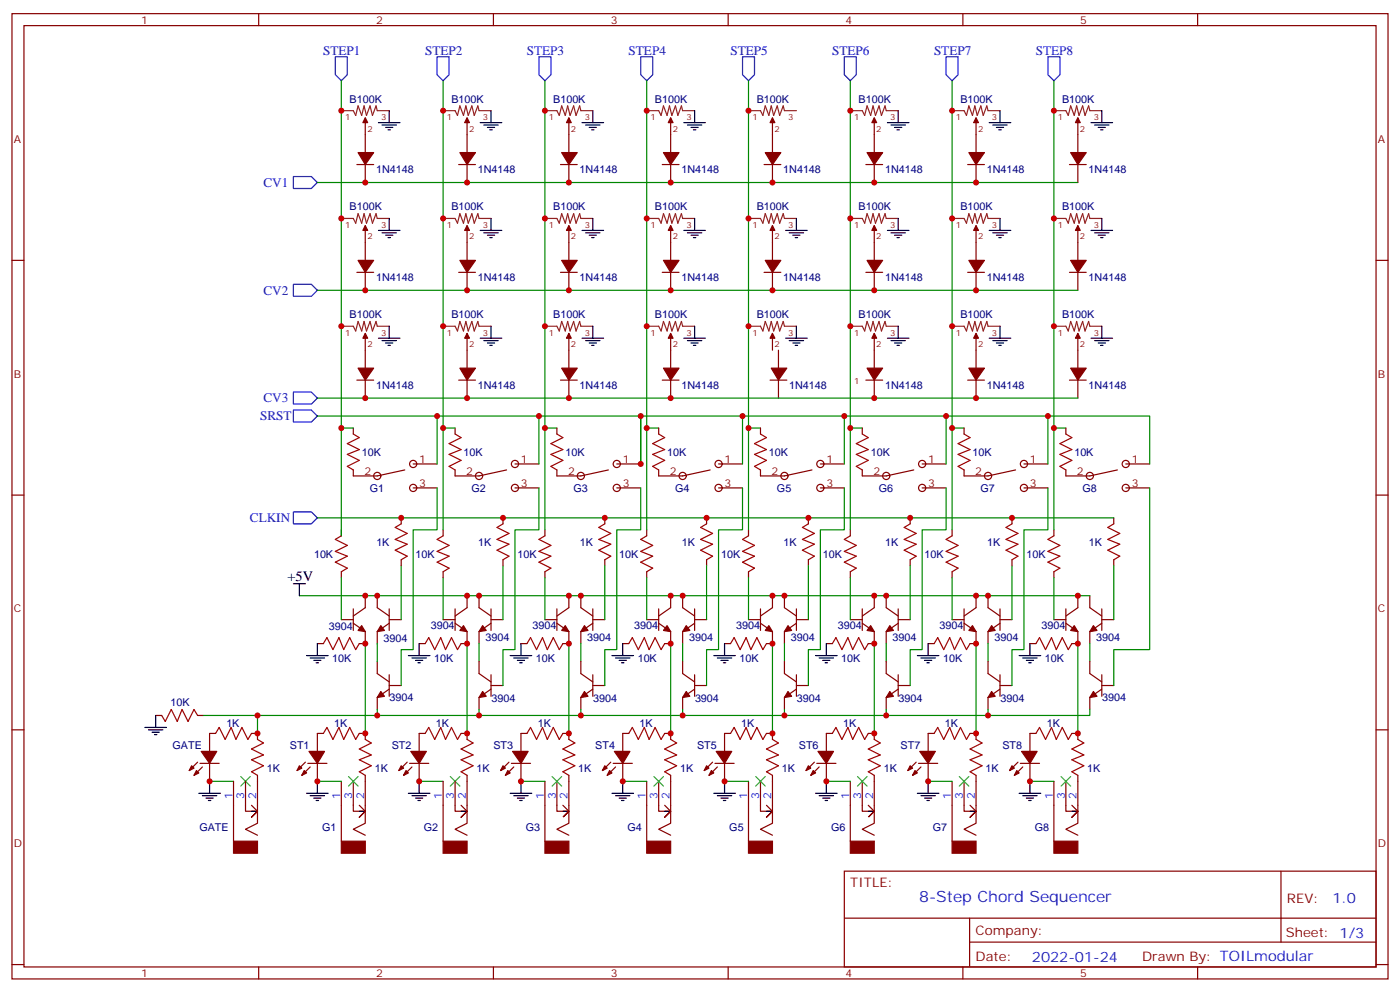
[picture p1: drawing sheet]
<svg xmlns="http://www.w3.org/2000/svg" width="412mm" height="292mm" viewBox="0 0 412 292" stroke-linecap="round" stroke-linejoin="round" font-family="sans-serif">
<g fill="none" stroke="#870000" stroke-width=".35">
<path d="M3.5 4h405.4v284.4h-405.4zM7.1 7.5h398.2v277.3h-398.2zM76.2 4v3.5M145.3 4v3.5M214.5 4v3.5M283.6 4v3.5M352.8 4v3.5M107.6 36.1v8.8M137.6 36.1v8.8M167.6 36.1v8.8M197.6 36.1v8.8M227.5 36.1v8.8"/>
<path d="M257.5 36.1v8.8M287.5 36.1v8.8M317.5 36.1v8.8M105.1 48.5h5M107.6 48.5v5.3M135.1 48.5h5M137.6 48.5v5.3M165.1 48.5h4.9M167.6 48.5v5.3M195.1 48.5h4.9M197.6 48.5v5.3M225.1 48.5h4.9"/>
<path d="M227.5 48.5v5.3M255.1 48.5h4.9M257.5 48.5v5.3M285 48.5h5M287.5 48.5v5.3M315 48.5h5M317.5 48.5v5.3M3.5 76.7h3.6M107.6 67.9v8.8M137.6 67.9v8.8M167.6 67.9v8.8M197.6 67.9v8.8"/>
<path d="M227.5 67.9v8.8M257.5 67.9v8.8M287.5 67.9v8.8M317.5 67.9v8.8M405.3 76.7h3.6M105.1 80.2h5M107.6 80.2v5.3M107.6 99.6v8.8M135.1 80.2h5M137.6 80.2v5.3M137.6 99.6v8.8M165.1 80.2h4.9"/>
<path d="M167.6 80.2v5.3M167.6 99.6v8.8M195.1 80.2h4.9M197.6 80.2v5.3M197.6 99.6v8.8M225.1 80.2h4.9M227.5 80.2v5.3M227.5 99.6v3.6M255.1 80.2h4.9M257.5 80.2v5.3M257.5 99.6v8.8M285 80.2h5"/>
<path d="M287.5 80.2v5.3M287.5 99.6v8.8M315 80.2h5M317.5 80.2v5.3M317.5 99.6v8.8M105.1 112h5M107.6 112v5.3M135.1 112h5M137.6 112v5.3M165.1 112h4.9M167.6 112v5.3M195.1 112h4.9"/>
<path d="M197.6 112v5.3M226.8 112h5M229.3 103.2v5.2M229.3 112v5.3M255.1 112h4.9M257.5 112v5.3M285 112h5M287.5 112v5.3M315 112h5M317.5 112v5.3M104.1 126.1v1.7M104.1 138.4v1.8h7l8.1-1.8"/>
<path d="M121.7 136.7h7.1M134.1 138.4v1.8h7l8.1-1.8M134.1 126.1v1.7M151.7 136.7h7M164 138.4v1.8h7.1l8.1-1.8M164 126.1v1.7M181.7 136.7h7M194 138.4v1.8h7.1l8.1-1.8M194 126.1v1.7M211.7 136.7h7M224 138.4v1.8h7.1l8.1-1.8M224 126.1v1.7"/>
<path d="M241.7 136.7h7M254 138.4v1.8h7.1l8.1-1.8M254 126.1v1.7M271.6 136.7h7.1M284 138.4v1.8h7l8.2-1.8M284 126.1v1.7M301.6 136.7h7.1M314 138.4v1.8h7l8.1-1.8M314 126.1v1.7M331.6 136.7h7.1M3.5 145.8h3.6M100.5 156.1v1.7"/>
<path d="M118.2 152.5v1.8M121.7 143.7h7.1M130.5 156.1v1.7M148.2 152.5v1.8M151.7 143.7h7M160.5 156.1v1.7M178.2 152.5v1.8M181.7 143.7h7M190.5 156.1v1.7M208.1 152.5v1.8M211.7 143.7h7M220.5 156.1v1.7"/>
<path d="M238.1 152.5v1.8M241.7 143.7h7M250.5 156.1v1.7M268.1 152.5v1.8M271.6 143.7h7.1M280.5 156.1v1.7M298.1 152.5v1.8M301.6 143.7h7.1M310.4 156.1v1.7M328.1 152.5v1.8M331.6 143.7h7.1M405.3 145.8h3.6"/>
<path d="M100.5 168.4v1.8M104.1 179.4v6.3M107.6 175.5v3.5l-3.5 2.5M111.1 175.5v3.5l3.6 2.5M114.7 179.4v6.3M118.2 164.9v1.8M130.5 168.4v1.8M134.1 179.4v6.3M137.6 175.5v3.5l-3.5 2.5M141.1 175.5v3.5l3.5 2.5M144.6 179.4v6.3M148.2 164.9v1.8"/>
<path d="M160.5 168.4v1.8M164 179.4v6.3M167.6 175.5v3.5l-3.6 2.5M171.1 175.5v3.5l3.5 2.5M174.6 179.4v6.3M178.2 164.9v1.8M190.5 168.4v1.8M194 179.4v6.3M197.6 175.5v3.5l-3.6 2.5M201.1 175.5v3.5l3.5 2.5M204.6 179.4v6.3M208.1 164.9v1.8"/>
<path d="M220.5 168.4v1.8M224 179.4v6.3M227.5 175.5v3.5l-3.5 2.5M231.1 175.5v3.5l3.5 2.5M234.6 179.4v6.3M238.1 164.9v1.8M250.5 168.4v1.8M254 179.4v6.3M257.5 175.5v3.5l-3.5 2.5M261.1 175.5v3.5l3.5 2.5M264.6 179.4v6.3M268.1 164.9v1.8"/>
<path d="M280.5 168.4v1.8M284 179.4v6.3M287.5 175.5v3.5l-3.5 2.5M291 175.5v3.5l3.6 2.5M294.6 179.4v6.3M298.1 164.9v1.8M310.4 168.4v1.8M314 179.4v6.3M317.5 175.5v3.5l-3.5 2.5M321 175.5v3.5l3.6 2.5M324.6 179.4v6.3M328.1 164.9v1.8"/>
<path d="M93.5 189.6h1.7M100.5 182.5h3.6M104.1 183.6l3.5 2.5v3.5h-1.8M111.1 194.9v3.5l3.6 2.5M114.7 182.5h3.5M114.7 198.8v6.3M114.7 183.6l-3.6 2.5v3.5M123.5 189.6h1.7M130.5 182.5h3.6M134.1 183.6l3.5 2.5v3.5h-1.8M141.1 194.9v3.5l3.5 2.5M144.6 182.5h3.6"/>
<path d="M144.6 198.8v6.3M144.6 183.6l-3.5 2.5v3.5M153.5 189.6h1.7M160.5 182.5h3.5M164 183.6l3.6 2.5v3.5h-1.8M171.1 194.9v3.5l3.5 2.5M174.6 182.5h3.6M174.6 198.8v6.3M174.6 183.6l-3.5 2.5v3.5M183.4 189.6h1.8M190.5 182.5h3.5M194 183.6l3.6 2.5v3.5h-1.8"/>
<path d="M201.1 194.9v3.5l3.5 2.5M204.6 182.5h3.5M204.6 198.8v6.3M204.6 183.6l-3.5 2.5v3.5M213.4 189.6h1.8M220.5 182.5h3.5M224 183.6l3.5 2.5v3.5h-1.7M231.1 194.9v3.5l3.5 2.5M234.6 182.5h3.5M234.6 198.8v6.3M234.6 183.6l-3.5 2.5v3.5M243.4 189.6h1.8"/>
<path d="M250.5 182.5h3.5M254 183.6l3.5 2.5v3.5h-1.7M261.1 194.9v3.5l3.5 2.5M264.6 182.5h3.5M264.6 198.8v6.3M264.6 183.6l-3.5 2.5v3.5M273.4 189.6h1.8M280.5 182.5h3.5M284 183.6l3.5 2.5v3.5h-1.7M291 194.9v3.5l3.6 2.5M294.6 182.5h3.5M294.6 198.8v6.3"/>
<path d="M294.6 183.6l-3.6 2.5v3.5M303.4 189.6h1.8M310.4 182.5h3.6M314 183.6l3.5 2.5v3.5h-1.8M321 194.9v3.5l3.6 2.5M324.6 182.5h3.5M324.6 198.8v6.3M324.6 183.6l-3.6 2.5v3.5M3.5 215h3.6M45.9 210.7h1.7M58.2 210.7h1.8M63.5 216h-1.8v5.3"/>
<path d="M74.1 216h1.7v1.8M95.2 216h-1.7v5.3M105.8 216h1.8v1.8M114.7 203l-3.6 2.5v3.5M114.7 201.9h3.5M125.2 216h-1.7v5.3M135.8 216h1.8v1.8M144.6 203l-3.5 2.5v3.5M144.6 201.9h3.6M155.2 216h-1.7v5.3M165.8 216h1.8v1.8M174.6 203l-3.5 2.5v3.5"/>
<path d="M174.6 201.9h3.6M185.2 216h-1.8v5.3M195.8 216h1.8v1.8M204.6 203l-3.5 2.5v3.5M204.6 201.9h3.5M215.2 216h-1.8v5.3M225.8 216h1.7v1.8M234.6 203l-3.5 2.5v3.5M234.6 201.9h3.5M245.2 216h-1.8v5.3M255.8 216h1.7v1.8M264.6 203l-3.5 2.5v3.5"/>
<path d="M264.6 201.9h3.5M275.2 216h-1.8v5.3M285.8 216h1.7v1.8M294.6 203l-3.6 2.5v3.5M294.6 201.9h3.5M305.2 216h-1.8v5.3M315.7 216h1.8v1.8M324.6 203l-3.6 2.5v3.5M324.6 201.9h3.5M405.3 215h3.6M58.2 224.5l-2.5 2.5M58.9 224.9h5.7"/>
<path d="M59.6 225.9l-2.5 2.5M61.7 224.9v5.3M68.8 230.2v17.6M72.3 230.2v8.8h3.5l-1.7 1.7 1.7-1.7-1.7-1.8M75.8 228.4v14.1l-3.5 1.8 3.5 1.7M90 224.5l-2.5 2.5M90.7 224.9h5.6M91.4 225.9l-2.5 2.5M93.5 224.9v5.3M100.5 230.2v17.6M104.1 230.2v8.8h3.5l-1.8 1.7 1.8-1.7-1.8-1.8M107.6 228.4v14.1l-3.5 1.8 3.5 1.7"/>
<path d="M119.9 224.5l-2.4 2.5M120.6 224.9h5.7M121.4 225.9l-2.5 2.5M123.5 224.9v5.3M130.5 230.2v17.6M134.1 230.2v8.8h3.5l-1.8 1.7 1.8-1.7-1.8-1.8M137.6 228.4v14.1l-3.5 1.8 3.5 1.7M149.9 224.5l-2.4 2.5M150.6 224.9h5.7M151.3 225.9l-2.4 2.5M153.5 224.9v5.3M160.5 230.2v17.6"/>
<path d="M164 230.2v8.8h3.6l-1.8 1.7 1.8-1.7-1.8-1.8M167.6 228.4v14.1l-3.6 1.8 3.6 1.7M179.9 224.5l-2.5 2.5M180.6 224.9h5.7M181.3 225.9l-2.4 2.5M183.4 224.9v5.3M190.5 230.2v17.6M194 230.2v8.8h3.6l-1.8 1.7 1.8-1.7-1.8-1.8M197.6 228.4v14.1l-3.6 1.8 3.6 1.7M209.9 224.5l-2.5 2.5M210.6 224.9h5.7M211.3 225.9l-2.5 2.5"/>
<path d="M213.4 224.9v5.3M220.5 230.2v17.6M224 230.2v8.8h3.5l-1.7 1.7 1.7-1.7-1.7-1.8M227.5 228.4v14.1l-3.5 1.8 3.5 1.7M239.9 224.5l-2.5 2.5M240.6 224.9h5.6M241.3 225.9l-2.5 2.5M243.4 224.9v5.3M250.5 230.2v17.6M254 230.2v8.8h3.5l-1.7 1.7 1.7-1.7-1.7-1.8M257.5 228.4v14.1l-3.5 1.8 3.5 1.7M269.9 224.5l-2.5 2.5"/>
<path d="M270.6 224.9h5.6M271.3 225.9l-2.5 2.5M273.4 224.9v5.3M280.5 230.2v17.6M284 230.2v8.8h3.5l-1.7 1.7 1.7-1.7-1.7-1.8M287.5 228.4v14.1l-3.5 1.8 3.5 1.7M299.9 224.5l-2.5 2.5M300.6 224.9h5.6M301.3 225.9l-2.5 2.5M303.4 224.9v5.3M310.4 230.2v17.6M314 230.2v8.8h3.5l-1.8 1.7 1.8-1.7-1.8-1.8"/>
<path d="M317.5 228.4v14.1l-3.5 1.8 3.5 1.7M248.7 256.6h156.6v28.2h-156.6zM377.3 256.6v20.9M248.7 270.5h156.5M285.6 277.5h119.6M285.6 270.5v14.1M3.5 284.1h3.6M76.2 284.8v3.6M145.3 284.8v3.6M214.5 284.8v3.6M283.6 284.8v3.6M352.8 284.8v3.6"/>
<path d="M405.3 284.1h3.6"/>
<circle cx="121.7" cy="136.7" r="1.06"/>
<circle cx="151.7" cy="136.7" r="1.06"/>
<circle cx="181.7" cy="136.7" r="1.06"/>
<circle cx="211.7" cy="136.7" r="1.06"/>
<circle cx="241.7" cy="136.7" r="1.06"/>
<circle cx="271.6" cy="136.7" r="1.06"/>
<circle cx="301.6" cy="136.7" r="1.06"/>
<circle cx="331.6" cy="136.7" r="1.06"/>
<circle cx="111.1" cy="140.2" r="1.06"/>
<circle cx="121.7" cy="143.7" r="1.06"/>
<circle cx="141.1" cy="140.2" r="1.06"/>
<circle cx="151.7" cy="143.7" r="1.06"/>
<circle cx="171.1" cy="140.2" r="1.06"/>
<circle cx="181.7" cy="143.7" r="1.06"/>
<circle cx="201.1" cy="140.2" r="1.06"/>
<circle cx="211.7" cy="143.7" r="1.06"/>
<circle cx="231.1" cy="140.2" r="1.06"/>
<circle cx="241.7" cy="143.7" r="1.06"/>
<circle cx="261.1" cy="140.2" r="1.06"/>
<circle cx="271.6" cy="143.7" r="1.06"/>
<circle cx="291" cy="140.2" r="1.06"/>
<circle cx="301.6" cy="143.7" r="1.06"/>
<circle cx="321" cy="140.2" r="1.06"/>
<circle cx="331.6" cy="143.7" r="1.06"/>
</g>
<g fill="#870000" stroke="#870000" stroke-width=".35">
<path d="M105.5 44.9h4.6l-2.5 3.6z"/>
<path d="M135.5 44.9h4.6l-2.5 3.6z"/>
<path d="M165.5 44.9h4.5l-2.4 3.6z"/>
<path d="M195.4 44.9h4.6l-2.4 3.6z"/>
<path d="M315.4 44.9h4.6l-2.5 3.6z"/>
<path d="M285.4 44.9h4.6l-2.5 3.6z"/>
<path d="M255.4 44.9h4.6l-2.5 3.6z"/>
<path d="M225.4 44.9h4.6l-2.5 3.6z"/>
<path d="M225.4 76.7h4.6l-2.5 3.5z"/>
<path d="M255.4 76.7h4.6l-2.5 3.5z"/>
<path d="M285.4 76.7h4.6l-2.5 3.5z"/>
<path d="M315.4 76.7h4.6l-2.5 3.5z"/>
<path d="M195.4 76.7h4.6l-2.4 3.5z"/>
<path d="M165.5 76.7h4.5l-2.4 3.5z"/>
<path d="M135.5 76.7h4.6l-2.5 3.5z"/>
<path d="M105.5 76.7h4.6l-2.5 3.5z"/>
<path d="M227.2 108.4h4.6l-2.5 3.6z"/>
<path d="M255.4 108.4h4.6l-2.5 3.6z"/>
<path d="M285.4 108.4h4.6l-2.5 3.6z"/>
<path d="M315.4 108.4h4.6l-2.5 3.6z"/>
<path d="M195.4 108.4h4.6l-2.4 3.6z"/>
<path d="M165.5 108.4h4.5l-2.4 3.6z"/>
<path d="M135.5 108.4h4.6l-2.5 3.6z"/>
<path d="M105.5 108.4h4.6l-2.5 3.6z"/>
<path d="M106.5 184.3l1.1 1.8-2.1-.4z"/>
<path d="M89.6 227l.7 .7-1.4 .7z"/>
<path d="M88.2 225.6l.7 .7-1.4 .7z"/>
<path d="M91 221.3h4.6l-2.1 3.6z"/>
<path d="M100.5 247.8h7.1v3.5h-7.1z"/>
<path d="M112.2 184.3l1 1.4-2.1 .4z"/>
<path d="M130.5 247.8h7.1v3.5h-7.1z"/>
<path d="M136.5 184.3l1.1 1.8-2.1-.4z"/>
<path d="M142.2 184.3l1 1.4-2.1 .4z"/>
<path d="M119.6 227l.7 .7-1.4 .7z"/>
<path d="M118.2 225.6l.7 .7-1.4 .7z"/>
<path d="M121 221.3h4.6l-2.1 3.6z"/>
<path d="M172.2 184.3l1 1.4-2.1 .4z"/>
<path d="M166.5 184.3l1.1 1.8-2.1-.4z"/>
<path d="M160.5 247.8h7.1v3.5h-7.1z"/>
<path d="M149.6 227l.7 .7-1.4 .7z"/>
<path d="M148.2 225.6l.7 .7-1.4 .7z"/>
<path d="M151 221.3h4.6l-2.1 3.6z"/>
<path d="M202.1 184.3l1.1 1.4-2.1 .4z"/>
<path d="M196.5 184.3l1.1 1.8-2.2-.4z"/>
<path d="M190.5 247.8h7.1v3.5h-7.1z"/>
<path d="M179.6 227l.7 .7-1.4 .7z"/>
<path d="M178.2 225.6l.7 .7-1.5 .7z"/>
<path d="M181 221.3h4.6l-2.2 3.6z"/>
<path d="M232.1 184.3l1.1 1.4-2.1 .4z"/>
<path d="M226.5 184.3l1 1.8-2.1-.4z"/>
<path d="M220.5 247.8h7v3.5h-7z"/>
<path d="M209.5 227l.8 .7-1.5 .7z"/>
<path d="M208.1 225.6l.7 .7-1.4 .7z"/>
<path d="M211 221.3h4.5l-2.1 3.6z"/>
<path d="M262.1 184.3l1.1 1.4-2.1 .4z"/>
<path d="M256.5 184.3l1 1.8-2.1-.4z"/>
<path d="M250.5 247.8h7v3.5h-7z"/>
<path d="M239.5 227l.7 .7-1.4 .7z"/>
<path d="M238.1 225.6l.7 .7-1.4 .7z"/>
<path d="M240.9 221.3h4.6l-2.1 3.6z"/>
<path d="M292.1 184.3l1.1 1.4-2.2 .4z"/>
<path d="M286.5 184.3l1 1.8-2.1-.4z"/>
<path d="M280.5 247.8h7v3.5h-7z"/>
<path d="M269.5 227l.7 .7-1.4 .7z"/>
<path d="M268.1 225.6l.7 .7-1.4 .7z"/>
<path d="M270.9 221.3h4.6l-2.1 3.6z"/>
<path d="M322.1 184.3l1 1.4-2.1 .4z"/>
<path d="M316.4 184.3l1.1 1.8-2.1-.4z"/>
<path d="M310.4 247.8h7.1v3.5h-7.1z"/>
<path d="M299.5 227l.7 .7-1.4 .7z"/>
<path d="M298.1 225.6l.7 .7-1.4 .7z"/>
<path d="M300.9 221.3h4.6l-2.1 3.6z"/>
<path d="M112.2 203.7l1 1.4-2.1 .4z"/>
<path d="M142.2 203.7l1 1.4-2.1 .4z"/>
<path d="M172.2 203.7l1 1.4-2.1 .4z"/>
<path d="M202.1 203.7l1.1 1.4-2.1 .4z"/>
<path d="M232.1 203.7l1.1 1.4-2.1 .4z"/>
<path d="M262.1 203.7l1.1 1.4-2.1 .4z"/>
<path d="M292.1 203.7l1.1 1.4-2.2 .4z"/>
<path d="M322.1 203.7l1 1.4-2.1 .4z"/>
<path d="M68.8 247.8h7v3.5h-7z"/>
<path d="M57.9 227l.7 .7-1.5 .7z"/>
<path d="M56.4 225.6l.7 .7-1.4 .7z"/>
<path d="M59.3 221.3h4.6l-2.2 3.6z"/>
<path d="M107.6 34.7l.7 1.4h-1.4z"/>
<path d="M137.6 34.7l.7 1.4h-1.4z"/>
<path d="M167.6 34.7l.7 1.4h-1.4z"/>
<path d="M197.6 34.7l.7 1.4h-1.5z"/>
<path d="M227.5 34.7l.7 1.4h-1.4z"/>
<path d="M257.5 34.7l.7 1.4h-1.4z"/>
<path d="M287.5 34.7l.7 1.4h-1.4z"/>
<path d="M317.5 34.7l.7 1.4h-1.4z"/>
<path d="M107.6 66.5l.7 1.4h-1.4z"/>
<path d="M137.6 66.5l.7 1.4h-1.4z"/>
<path d="M167.6 66.5l.7 1.4h-1.4z"/>
<path d="M197.6 66.5l.7 1.4h-1.5z"/>
<path d="M227.5 66.5l.7 1.4h-1.4z"/>
<path d="M257.5 66.5l.7 1.4h-1.4z"/>
<path d="M287.5 66.5l.7 1.4h-1.4z"/>
<path d="M317.5 66.5l.7 1.4h-1.4z"/>
<path d="M107.6 98.2l.7 1.4h-1.4z"/>
<path d="M137.6 98.2l.7 1.4h-1.4z"/>
<path d="M167.6 98.2l.7 1.4h-1.4z"/>
<path d="M197.6 98.2l.7 1.4h-1.5z"/>
<path d="M227.5 98.2l.7 1.4h-1.4z"/>
<path d="M257.5 98.2l.7 1.4h-1.4z"/>
<path d="M287.5 98.2l.7 1.4h-1.4z"/>
<path d="M317.5 98.2l.7 1.4h-1.4z"/>
</g>
<g fill="none" stroke="#00f" stroke-width=".35">
<path d="M98.8 16.7h3.5v5.3l-1.8 1.8-1.7-1.8zM128.8 16.7h3.5v5.3l-1.8 1.8-1.7-1.8zM158.7 16.7h3.6v5.3l-1.8 1.8-1.8-1.8zM188.7 16.7h3.6v5.3l-1.8 1.8-1.8-1.8zM218.7 16.7h3.5v5.3l-1.7 1.8-1.8-1.8zM248.7 16.7h3.5v5.3l-1.7 1.8-1.8-1.8zM278.7 16.7h3.5v5.3l-1.7 1.8-1.8-1.8zM308.7 16.7h3.5v5.3l-1.8 1.8-1.7-1.8zM86.4 52h5.3l1.8 1.8-1.8 1.7h-5.3zM86.4 83.7h5.3l1.8 1.8-1.8 1.8h-5.3zM86.4 115.5h5.3l1.8 1.8-1.8 1.7h-5.3zM86.4 120.8h5.3l1.8 1.8-1.8 1.7h-5.3z"/>
<path d="M86.4 150.8h5.3l1.8 1.7-1.8 1.8h-5.3z"/>
</g>
<g fill="none" stroke="#a10000" stroke-width=".35">
<path d="M104.1 127.8l1.7 1.1-3.5 1.8 3.5 1.7-3.5 1.4 3.5 1.8-3.5 1.8 1.8 1M134.1 127.8l1.7 1.1-3.5 1.8 3.5 1.7-3.5 1.4 3.5 1.8-3.5 1.8 1.8 1M164 127.8l1.8 1.1-3.5 1.8 3.5 1.7-3.5 1.4 3.5 1.8-3.5 1.8 1.7 1M194 127.8l1.8 1.1-3.5 1.8 3.5 1.7-3.5 1.4 3.5 1.8-3.5 1.8 1.7 1M224 127.8l1.8 1.1-3.6 1.8 3.6 1.7-3.6 1.4 3.6 1.8-3.6 1.8 1.8 1M254 127.8l1.8 1.1-3.6 1.8 3.6 1.7-3.6 1.4 3.6 1.8-3.6 1.8 1.8 1M284 127.8l1.8 1.1-3.6 1.8 3.6 1.7-3.6 1.4 3.6 1.8-3.6 1.8 1.8 1M314 127.8l1.7 1.1-3.5 1.8 3.5 1.7-3.5 1.4 3.5 1.8-3.5 1.8 1.8 1M100.5 157.8l-1.7 1.1 3.5 1.8-3.5 1.7 3.5 1.4-3.5 1.8 3.5 1.8-1.8 1M118.2 154.3l-1.8 1.1 3.5 1.7-3.5 1.8 3.5 1.4-3.5 1.8 3.5 1.7-1.7 1.1M130.5 157.8l-1.7 1.1 3.5 1.8-3.5 1.7 3.5 1.4-3.5 1.8 3.5 1.8-1.8 1M148.2 154.3l-1.8 1.1 3.5 1.7-3.5 1.8 3.5 1.4-3.5 1.8 3.5 1.7-1.7 1.1"/>
<path d="M160.5 157.8l-1.8 1.1 3.6 1.8-3.6 1.7 3.6 1.4-3.6 1.8 3.6 1.8-1.8 1M178.2 154.3l-1.8 1.1 3.5 1.7-3.5 1.8 3.5 1.4-3.5 1.8 3.5 1.7-1.7 1.1M190.5 157.8l-1.8 1.1 3.6 1.8-3.6 1.7 3.6 1.4-3.6 1.8 3.6 1.8-1.8 1M208.1 154.3l-1.7 1.1 3.5 1.7-3.5 1.8 3.5 1.4-3.5 1.8 3.5 1.7-1.8 1.1M220.5 157.8l-1.8 1.1 3.5 1.8-3.5 1.7 3.5 1.4-3.5 1.8 3.5 1.8-1.7 1M238.1 154.3l-1.7 1.1 3.5 1.7-3.5 1.8 3.5 1.4-3.5 1.8 3.5 1.7-1.8 1.1M250.5 157.8l-1.8 1.1 3.5 1.8-3.5 1.7 3.5 1.4-3.5 1.8 3.5 1.8-1.7 1M268.1 154.3l-1.8 1.1 3.6 1.7-3.6 1.8 3.6 1.4-3.6 1.8 3.6 1.7-1.8 1.1M280.5 157.8l-1.8 1.1 3.5 1.8-3.5 1.7 3.5 1.4-3.5 1.8 3.5 1.8-1.7 1M298.1 154.3l-1.8 1.1 3.6 1.7-3.6 1.8 3.6 1.4-3.6 1.8 3.6 1.7-1.8 1.1M310.4 157.8l-1.7 1.1 3.5 1.8-3.5 1.7 3.5 1.4-3.5 1.8 3.5 1.8-1.8 1M328.1 154.3l-1.8 1.1 3.5 1.7-3.5 1.8 3.5 1.4-3.5 1.8 3.5 1.7-1.7 1.1"/>
<path d="M95.2 189.6l1.1-1.8 1.8 3.5 1.7-3.5 1.4 3.5 1.8-3.5 1.8 3.5 1-1.7M125.2 189.6l1.1-1.8 1.8 3.5 1.7-3.5 1.4 3.5 1.8-3.5 1.8 3.5 1-1.7M155.2 189.6l1.1-1.8 1.7 3.5 1.8-3.5 1.4 3.5 1.8-3.5 1.7 3.5 1.1-1.7M185.2 189.6l1.1-1.8 1.7 3.5 1.8-3.5 1.4 3.5 1.8-3.5 1.7 3.5 1.1-1.7M215.2 189.6l1.1-1.8 1.7 3.5 1.8-3.5 1.4 3.5 1.8-3.5 1.7 3.5 1.1-1.7M245.2 189.6l1-1.8 1.8 3.5 1.8-3.5 1.4 3.5 1.7-3.5 1.8 3.5 1.1-1.7M275.2 189.6l1-1.8 1.8 3.5 1.8-3.5 1.4 3.5 1.7-3.5 1.8 3.5 1.1-1.7M305.2 189.6l1-1.8 1.8 3.5 1.7-3.5 1.4 3.5 1.8-3.5 1.8 3.5 1-1.7M47.6 210.7l1.1 1.8 1.7-3.5 1.8 3.5 1.4-3.5 1.8 3.5 1.7-3.5 1.1 1.7M63.5 216l1.1-1.7 1.7 3.5 1.8-3.5 1.4 3.5 1.8-3.5 1.7 3.5 1.1-1.8M75.8 217.8l1.8 1.1-3.5 1.7 3.5 1.8-3.5 1.4 3.5 1.8-3.5 1.7 1.7 1.1M95.2 216l1.1-1.7 1.8 3.5 1.7-3.5 1.4 3.5 1.8-3.5 1.8 3.5 1-1.8"/>
<path d="M107.6 217.8l1.8 1.1-3.6 1.7 3.6 1.8-3.6 1.4 3.6 1.8-3.6 1.7 1.8 1.1M125.2 216l1.1-1.7 1.8 3.5 1.7-3.5 1.4 3.5 1.8-3.5 1.8 3.5 1-1.8M137.6 217.8l1.7 1.1-3.5 1.7 3.5 1.8-3.5 1.4 3.5 1.8-3.5 1.7 1.8 1.1M155.2 216l1.1-1.7 1.7 3.5 1.8-3.5 1.4 3.5 1.8-3.5 1.7 3.5 1.1-1.8M167.6 217.8l1.7 1.1-3.5 1.7 3.5 1.8-3.5 1.4 3.5 1.8-3.5 1.7 1.8 1.1M185.2 216l1.1-1.7 1.7 3.5 1.8-3.5 1.4 3.5 1.8-3.5 1.7 3.5 1.1-1.8M197.6 217.8l1.7 1.1-3.5 1.7 3.5 1.8-3.5 1.4 3.5 1.8-3.5 1.7 1.8 1.1M215.2 216l1.1-1.7 1.7 3.5 1.8-3.5 1.4 3.5 1.8-3.5 1.7 3.5 1.1-1.8M227.5 217.8l1.8 1.1-3.5 1.7 3.5 1.8-3.5 1.4 3.5 1.8-3.5 1.7 1.7 1.1M245.2 216l1-1.7 1.8 3.5 1.8-3.5 1.4 3.5 1.7-3.5 1.8 3.5 1.1-1.8M257.5 217.8l1.8 1.1-3.5 1.7 3.5 1.8-3.5 1.4 3.5 1.8-3.5 1.7 1.7 1.1M275.2 216l1-1.7 1.8 3.5 1.8-3.5 1.4 3.5 1.7-3.5 1.8 3.5 1.1-1.8"/>
<path d="M287.5 217.8l1.8 1.1-3.5 1.7 3.5 1.8-3.5 1.4 3.5 1.8-3.5 1.7 1.7 1.1M305.2 216l1-1.7 1.8 3.5 1.7-3.5 1.4 3.5 1.8-3.5 1.8 3.5 1-1.8M317.5 217.8l1.8 1.1-3.6 1.7 3.6 1.8-3.6 1.4 3.6 1.8-3.6 1.7 1.8 1.1"/>
</g>
<g fill="none" stroke="#008700" stroke-width=".35">
<path d="M100.5 23.8v134M130.5 23.8v132.3M160.5 23.8v132.3M190.5 23.8v132.3M220.5 23.8v132.3M250.5 23.8v132.3M280.5 23.8v132.3M310.4 23.8v132.3M93.5 53.8h224M93.5 85.5h224M93.5 117.3h224M93.5 122.6h245.2v14.1"/>
<path d="M100.5 126.1h3.6M128.8 122.6v14.1M130.5 126.1h3.6M158.7 122.6v14.1M160.5 126.1h3.5M188.7 122.6v14.1M190.5 126.1h3.5M218.7 122.6v14.1M220.5 126.1h3.5M248.7 122.6v14.1M250.5 126.1h3.5M278.7 122.6v14.1"/>
<path d="M280.5 126.1h3.5M308.7 122.6v14.1M310.4 126.1h3.6M93.5 152.5h234.6M128.8 143.7v12.4h-7.1v35.2h-3.5v10.6M158.7 143.7v12.4h-7v35.2h-3.5v10.6M188.7 143.7v12.4h-7v35.2h-3.5v10.6M218.7 143.7v12.4h-7v35.2h-3.6v10.6M248.7 143.7v12.4h-7v35.2h-3.6v10.6M278.7 143.7v12.4h-7.1v35.2h-3.5v10.6M308.7 143.7v12.4h-7.1v35.2h-3.5v10.6M338.7 143.7v47.6h-10.6v10.6"/>
<path d="M88.2 175.5h232.8M100.5 170.2v12.3M118.2 166.7v15.8M130.5 170.2v12.3M148.2 166.7v15.8M160.5 170.2v12.3M178.2 166.7v15.8M190.5 170.2v12.3M208.1 166.7v15.8M220.5 170.2v12.3M238.1 166.7v15.8M250.5 170.2v12.3"/>
<path d="M268.1 166.7v15.8M280.5 170.2v12.3M298.1 166.7v15.8M310.4 170.2v12.3M328.1 166.7v15.8M107.6 189.6v26.4M111.1 189.6v5.3M137.6 189.6v26.4M141.1 189.6v5.3M167.6 189.6v26.4M171.1 189.6v5.3M197.6 189.6v26.4"/>
<path d="M201.1 189.6v5.3M227.5 189.6v26.4M231.1 189.6v5.3M257.5 189.6v26.4M261.1 189.6v5.3M287.5 189.6v26.4M291 189.6v5.3M317.5 189.6v26.4M321 189.6v5.3M60 210.7h15.8M111.1 209v1.7M141.1 209v1.7"/>
<path d="M171.1 209v1.7M201.1 209v1.7M231.1 209v1.7M261.1 209v1.7M291 209v1.7M321 209v1.7h-245.2v5.3M61.7 230.2h7.1M93.5 230.2h7M123.5 230.2h7M153.5 230.2h7M183.4 230.2h7.1M213.4 230.2h7.1"/>
<path d="M243.4 230.2h7.1M273.4 230.2h7.1M303.4 230.2h7"/>
</g>
<g fill="none" stroke="#000" stroke-width=".35">
<path d="M111.5 36.1h6.3M112.5 36.8h4.3M113.6 37.5h2.1M114.3 38.2h.7M114.7 32.6v3.5M141.5 36.1h6.3M142.5 36.8h4.3M143.6 37.5h2.1M144.3 38.2h.7M144.6 32.6v3.5M171.4 36.1h6.4M172.5 36.8h4.2"/>
<path d="M173.6 37.5h2.1M174.3 38.2h.7M174.6 32.6v3.5M201.4 36.1h6.4M202.5 36.8h4.2M203.6 37.5h2.1M204.3 38.2h.7M204.6 32.6v3.5M261.4 36.1h6.4M262.5 36.8h4.2M263.5 37.5h2.1M264.2 38.2h.7"/>
<path d="M264.6 32.6v3.5M291.4 36.1h6.3M292.5 36.8h4.2M293.5 37.5h2.1M294.2 38.2h.7M294.6 32.6v3.5M321.4 36.1h6.3M322.4 36.8h4.3M323.5 37.5h2.1M324.2 38.2h.7M324.6 32.6v3.5M111.5 67.9h6.3"/>
<path d="M112.5 68.6h4.3M113.6 69.3h2.1M114.3 70h.7M114.7 64.3v3.6M141.5 67.9h6.3M142.5 68.6h4.3M143.6 69.3h2.1M144.3 70h.7M144.6 64.3v3.6M171.4 67.9h6.4M172.5 68.6h4.2M173.6 69.3h2.1"/>
<path d="M174.3 70h.7M174.6 64.3v3.6M201.4 67.9h6.4M202.5 68.6h4.2M203.6 69.3h2.1M204.3 70h.7M204.6 64.3v3.6M231.4 67.9h6.4M232.5 68.6h4.2M233.5 69.3h2.2M234.2 70h.7M234.6 64.3v3.6"/>
<path d="M261.4 67.9h6.4M262.5 68.6h4.2M263.5 69.3h2.1M264.2 70h.7M264.6 64.3v3.6M291.4 67.9h6.3M292.5 68.6h4.2M293.5 69.3h2.1M294.2 70h.7M294.6 64.3v3.6M321.4 67.9h6.3M322.4 68.6h4.3"/>
<path d="M323.5 69.3h2.1M324.2 70h.7M324.6 64.3v3.6M111.5 99.6h6.3M114.7 96.1v3.5M141.5 99.6h6.3M144.6 96.1v3.5M171.4 99.6h6.4M174.6 96.1v3.5M201.4 99.6h6.4M204.6 96.1v3.5M231.4 99.6h6.4"/>
<path d="M234.6 96.1v3.5M261.4 99.6h6.4M264.6 96.1v3.5M291.4 99.6h6.3M294.6 96.1v3.5M321.4 99.6h6.3M324.6 96.1v3.5M112.5 100.3h4.3M113.6 101h2.1M114.3 101.7h.7M142.5 100.3h4.3M143.6 101h2.1"/>
<path d="M144.3 101.7h.7M172.5 100.3h4.2M173.6 101h2.1M174.3 101.7h.7M202.5 100.3h4.2M203.6 101h2.1M204.3 101.7h.7M232.5 100.3h4.2M233.5 101h2.2M234.2 101.7h.7M262.5 100.3h4.2M263.5 101h2.1"/>
<path d="M264.2 101.7h.7M292.5 100.3h4.2M293.5 101h2.1M294.2 101.7h.7M322.4 100.3h4.3M323.5 101h2.1M324.2 101.7h.7M86.4 171.9h3.6M88.2 171.9v3.6M90.3 193.1h6.4M91.4 193.8h4.2M92.4 194.5h2.1"/>
<path d="M93.1 195.2h.7M93.5 189.6v3.5M120.3 193.1h6.3M121.4 193.8h4.2M122.4 194.5h2.1M123.1 195.2h.7M123.5 189.6v3.5M150.3 193.1h6.3M151.3 193.8h4.3M152.4 194.5h2.1M153.1 195.2h.7M153.5 189.6v3.5"/>
<path d="M180.3 193.1h6.3M181.3 193.8h4.3M182.4 194.5h2.1M183.1 195.2h.7M183.4 189.6v3.5M210.3 193.1h6.3M211.3 193.8h4.2M212.4 194.5h2.1M213.1 195.2h.7M213.4 189.6v3.5M240.2 193.1h6.4M241.3 193.8h4.2"/>
<path d="M242.4 194.5h2.1M243.1 195.2h.7M243.4 189.6v3.5M270.2 193.1h6.4M271.3 193.8h4.2M272.3 194.5h2.2M273 195.2h.8M273.4 189.6v3.5M300.2 193.1h6.4M301.3 193.8h4.2M302.3 194.5h2.1M303 195.2h.7"/>
<path d="M303.4 189.6v3.5M42.7 214.3h6.3M43.7 215h4.3M44.8 215.7h2.1M45.5 216.4h.7M45.9 210.7v3.6M58.6 233.7h6.3M59.6 234.4h4.3M60.7 235.1h2.1M61.4 235.8h.7M61.7 230.2v3.5M74.1 239h1.7"/>
<path d="M90.3 233.7h6.4M91.4 234.4h4.2M92.4 235.1h2.1M93.1 235.8h.7M93.5 230.2v3.5M105.8 239h1.8M120.3 233.7h6.3M121.4 234.4h4.2M122.4 235.1h2.1M123.1 235.8h.7M123.5 230.2v3.5M135.8 239h1.8"/>
<path d="M150.3 233.7h6.3M151.3 234.4h4.3M152.4 235.1h2.1M153.1 235.8h.7M153.5 230.2v3.5M165.8 239h1.8M180.3 233.7h6.3M181.3 234.4h4.3M182.4 235.1h2.1M183.1 235.8h.7M183.4 230.2v3.5M195.8 239h1.8"/>
<path d="M210.3 233.7h6.3M211.3 234.4h4.2M212.4 235.1h2.1M213.1 235.8h.7M213.4 230.2v3.5M225.8 239h1.7M240.2 233.7h6.4M241.3 234.4h4.2M242.4 235.1h2.1M243.1 235.8h.7M243.4 230.2v3.5M255.8 239h1.7"/>
<path d="M270.2 233.7h6.4M271.3 234.4h4.2M272.3 235.1h2.2M273 235.8h.8M273.4 230.2v3.5M285.8 239h1.7M300.2 233.7h6.4M301.3 234.4h4.2M302.3 235.1h2.1M303 235.8h.7M303.4 230.2v3.5M315.7 239h1.8"/>
</g>
<g fill="none" stroke="#3c3" stroke-width=".35">
<path d="M70.9 228.7l2.8 2.9M73.7 228.7l-2.8 2.9M102.7 228.7l2.8 2.9M105.5 228.7l-2.8 2.9M132.6 228.7l2.9 2.9M135.5 228.7l-2.9 2.9M162.6 228.7l2.9 2.9M165.5 228.7l-2.9 2.9M192.6 228.7l2.8 2.9M195.4 228.7l-2.8 2.9M222.6 228.7l2.8 2.9M225.4 228.7l-2.8 2.9"/>
<path d="M252.6 228.7l2.8 2.9M255.4 228.7l-2.8 2.9M282.6 228.7l2.8 2.9M285.4 228.7l-2.8 2.9M312.6 228.7l2.8 2.9M315.4 228.7l-2.8 2.9"/>
</g>
<g fill="none" stroke="#8c2424" stroke-width=".35">
<path d="M100.5 32.6h3.6l.7 1.4 .7-2.8 1 2.8 .7-2.8 .7 2.8 1.1-2.8 .7 2.8 1.1-2.8 .3 1.4h3.6M107.6 34.7v1.4M130.5 32.6h3.6l.7 1.4 .7-2.8 1 2.8 .7-2.8 .7 2.8 1.1-2.8 .7 2.8 1.1-2.8 .3 1.4h3.5M137.6 34.7v1.4M160.5 32.6h3.5l.7 1.4 .8-2.8 1 2.8 .7-2.8 .7 2.8 1.1-2.8 .7 2.8 1-2.8 .4 1.4h3.5M167.6 34.7v1.4M190.5 32.6h3.5l.7 1.4 .7-2.8 1.1 2.8 .7-2.8 .7 2.8 1.1-2.8 .7 2.8 1-2.8 .4 1.4h3.5M197.6 34.7v1.4M220.5 32.6h3.5l.7 1.4 .7-2.8 1.1 2.8 .7-2.8 .7 2.8 1.1-2.8 .7 2.8 1-2.8 .4 1.4h3.5M227.5 34.7v1.4M250.5 32.6h3.5l.7 1.4 .7-2.8 1.1 2.8 .7-2.8 .7 2.8 1-2.8 .7 2.8 1.1-2.8 .4 1.4h3.5M257.5 34.7v1.4"/>
<path d="M280.5 32.6h3.5l.7 1.4 .7-2.8 1.1 2.8 .7-2.8 .7 2.8 1-2.8 .7 2.8 1.1-2.8 .3 1.4h3.6M287.5 34.7v1.4M310.4 32.6h3.6l.7 1.4 .7-2.8 1 2.8 .7-2.8 .8 2.8 1-2.8 .7 2.8 1.1-2.8 .3 1.4h3.6M317.5 34.7v1.4M100.5 64.3h3.6l.7 1.5 .7-2.9 1 2.9 .7-2.9 .7 2.9 1.1-2.9 .7 2.9 1.1-2.9 .3 1.4h3.6M107.6 66.5v1.4M130.5 64.3h3.6l.7 1.5 .7-2.9 1 2.9 .7-2.9 .7 2.9 1.1-2.9 .7 2.9 1.1-2.9 .3 1.4h3.5M137.6 66.5v1.4M160.5 64.3h3.5l.7 1.5 .8-2.9 1 2.9 .7-2.9 .7 2.9 1.1-2.9 .7 2.9 1-2.9 .4 1.4h3.5M167.6 66.5v1.4M190.5 64.3h3.5l.7 1.5 .7-2.9 1.1 2.9 .7-2.9 .7 2.9 1.1-2.9 .7 2.9 1-2.9 .4 1.4h3.5M197.6 66.5v1.4"/>
<path d="M220.5 64.3h3.5l.7 1.5 .7-2.9 1.1 2.9 .7-2.9 .7 2.9 1.1-2.9 .7 2.9 1-2.9 .4 1.4h3.5M227.5 66.5v1.4M250.5 64.3h3.5l.7 1.5 .7-2.9 1.1 2.9 .7-2.9 .7 2.9 1-2.9 .7 2.9 1.1-2.9 .4 1.4h3.5M257.5 66.5v1.4M280.5 64.3h3.5l.7 1.5 .7-2.9 1.1 2.9 .7-2.9 .7 2.9 1-2.9 .7 2.9 1.1-2.9 .3 1.4h3.6M287.5 66.5v1.4M310.4 64.3h3.6l.7 1.5 .7-2.9 1 2.9 .7-2.9 .8 2.9 1-2.9 .7 2.9 1.1-2.9 .3 1.4h3.6M317.5 66.5v1.4M100.5 96.1h3.6l.7 1.4 .7-2.8 1 2.8 .7-2.8 .7 2.8 1.1-2.8 .7 2.8 1.1-2.8 .3 1.4h3.6M107.6 98.2v1.4M130.5 96.1h3.6l.7 1.4 .7-2.8 1 2.8 .7-2.8 .7 2.8 1.1-2.8 .7 2.8 1.1-2.8 .3 1.4h3.5M137.6 98.2v1.4"/>
<path d="M160.5 96.1h3.5l.7 1.4 .8-2.8 1 2.8 .7-2.8 .7 2.8 1.1-2.8 .7 2.8 1-2.8 .4 1.4h3.5M167.6 98.2v1.4M190.5 96.1h3.5l.7 1.4 .7-2.8 1.1 2.8 .7-2.8 .7 2.8 1.1-2.8 .7 2.8 1-2.8 .4 1.4h3.5M197.6 98.2v1.4M220.5 96.1h3.5l.7 1.4 .7-2.8 1.1 2.8 .7-2.8 .7 2.8 1.1-2.8 .7 2.8 1-2.8 .4 1.4h3.5M227.5 98.2v1.4M250.5 96.1h3.5l.7 1.4 .7-2.8 1.1 2.8 .7-2.8 .7 2.8 1-2.8 .7 2.8 1.1-2.8 .4 1.4h3.5M257.5 98.2v1.4M280.5 96.1h3.5l.7 1.4 .7-2.8 1.1 2.8 .7-2.8 .7 2.8 1-2.8 .7 2.8 1.1-2.8 .3 1.4h3.6M287.5 98.2v1.4M310.4 96.1h3.6l.7 1.4 .7-2.8 1 2.8 .7-2.8 .8 2.8 1-2.8 .7 2.8 1.1-2.8 .3 1.4h3.6M317.5 98.2v1.4"/>
</g>
<g fill="#c00">
<circle cx="107.6" cy="189.6" r=".88"/>
<circle cx="107.6" cy="216" r=".88"/>
<circle cx="137.6" cy="216" r=".88"/>
<circle cx="137.6" cy="189.6" r=".88"/>
<circle cx="167.6" cy="189.6" r=".88"/>
<circle cx="167.6" cy="216" r=".88"/>
<circle cx="197.6" cy="189.6" r=".88"/>
<circle cx="197.6" cy="216" r=".88"/>
<circle cx="227.5" cy="189.6" r=".88"/>
<circle cx="227.5" cy="216" r=".88"/>
<circle cx="257.5" cy="189.6" r=".88"/>
<circle cx="257.5" cy="216" r=".88"/>
<circle cx="287.5" cy="189.6" r=".88"/>
<circle cx="287.5" cy="216" r=".88"/>
<circle cx="317.5" cy="189.6" r=".88"/>
<circle cx="317.5" cy="216" r=".88"/>
<circle cx="107.6" cy="53.8" r=".88"/>
<circle cx="137.6" cy="53.8" r=".88"/>
<circle cx="167.6" cy="53.8" r=".88"/>
<circle cx="197.6" cy="53.8" r=".88"/>
<circle cx="287.5" cy="53.8" r=".88"/>
<circle cx="257.5" cy="53.8" r=".88"/>
<circle cx="227.5" cy="53.8" r=".88"/>
<circle cx="75.8" cy="216" r=".88"/>
<circle cx="111.1" cy="210.7" r=".88"/>
<circle cx="141.1" cy="210.7" r=".88"/>
<circle cx="171.1" cy="210.7" r=".88"/>
<circle cx="201.1" cy="210.7" r=".88"/>
<circle cx="231.1" cy="210.7" r=".88"/>
<circle cx="261.1" cy="210.7" r=".88"/>
<circle cx="291" cy="210.7" r=".88"/>
<circle cx="75.8" cy="210.7" r=".88"/>
<circle cx="100.5" cy="32.6" r=".88"/>
<circle cx="130.5" cy="32.6" r=".88"/>
<circle cx="160.5" cy="32.6" r=".88"/>
<circle cx="190.5" cy="32.6" r=".88"/>
<circle cx="220.5" cy="32.6" r=".88"/>
<circle cx="250.5" cy="32.6" r=".88"/>
<circle cx="280.5" cy="32.6" r=".88"/>
<circle cx="310.4" cy="32.6" r=".88"/>
<circle cx="100.5" cy="126.1" r=".88"/>
<circle cx="130.5" cy="126.1" r=".88"/>
<circle cx="128.8" cy="122.6" r=".88"/>
<circle cx="158.8" cy="122.6" r=".88"/>
<circle cx="188.7" cy="122.6" r=".88"/>
<circle cx="188.7" cy="136.7" r=".88"/>
<circle cx="218.7" cy="122.6" r=".88"/>
<circle cx="248.7" cy="122.6" r=".88"/>
<circle cx="278.7" cy="122.6" r=".88"/>
<circle cx="308.7" cy="122.6" r=".88"/>
<circle cx="160.5" cy="126.1" r=".88"/>
<circle cx="190.5" cy="126.1" r=".88"/>
<circle cx="220.5" cy="126.1" r=".88"/>
<circle cx="250.5" cy="126.1" r=".88"/>
<circle cx="280.5" cy="126.1" r=".88"/>
<circle cx="310.4" cy="126.1" r=".88"/>
<circle cx="100.5" cy="64.3" r=".88"/>
<circle cx="130.5" cy="64.3" r=".88"/>
<circle cx="160.5" cy="64.3" r=".88"/>
<circle cx="190.5" cy="64.3" r=".88"/>
<circle cx="220.5" cy="64.3" r=".88"/>
<circle cx="250.5" cy="64.3" r=".88"/>
<circle cx="280.5" cy="64.3" r=".88"/>
<circle cx="310.4" cy="64.3" r=".88"/>
<circle cx="227.5" cy="85.5" r=".88"/>
<circle cx="257.5" cy="85.5" r=".88"/>
<circle cx="287.5" cy="85.5" r=".88"/>
<circle cx="197.6" cy="85.5" r=".88"/>
<circle cx="167.6" cy="85.5" r=".88"/>
<circle cx="137.6" cy="85.5" r=".88"/>
<circle cx="107.6" cy="85.5" r=".88"/>
<circle cx="100.5" cy="96.1" r=".88"/>
<circle cx="130.5" cy="96.1" r=".88"/>
<circle cx="160.5" cy="96.1" r=".88"/>
<circle cx="190.5" cy="96.1" r=".88"/>
<circle cx="220.5" cy="96.1" r=".88"/>
<circle cx="250.5" cy="96.1" r=".88"/>
<circle cx="280.5" cy="96.1" r=".88"/>
<circle cx="310.4" cy="96.1" r=".88"/>
<circle cx="257.5" cy="117.3" r=".88"/>
<circle cx="287.5" cy="117.3" r=".88"/>
<circle cx="197.6" cy="117.3" r=".88"/>
<circle cx="167.6" cy="117.3" r=".88"/>
<circle cx="137.6" cy="117.3" r=".88"/>
<circle cx="107.6" cy="117.3" r=".88"/>
<circle cx="148.2" cy="152.5" r=".88"/>
<circle cx="118.2" cy="152.5" r=".88"/>
<circle cx="178.2" cy="152.5" r=".88"/>
<circle cx="208.1" cy="152.5" r=".88"/>
<circle cx="238.1" cy="152.5" r=".88"/>
<circle cx="268.1" cy="152.5" r=".88"/>
<circle cx="298.1" cy="152.5" r=".88"/>
<circle cx="107.6" cy="175.5" r=".88"/>
<circle cx="111.1" cy="175.5" r=".88"/>
<circle cx="137.6" cy="175.5" r=".88"/>
<circle cx="141.1" cy="175.5" r=".88"/>
<circle cx="171.1" cy="175.5" r=".88"/>
<circle cx="167.6" cy="175.5" r=".88"/>
<circle cx="201.1" cy="175.5" r=".88"/>
<circle cx="197.6" cy="175.5" r=".88"/>
<circle cx="231.1" cy="175.5" r=".88"/>
<circle cx="227.5" cy="175.5" r=".88"/>
<circle cx="261.1" cy="175.5" r=".88"/>
<circle cx="257.5" cy="175.5" r=".88"/>
<circle cx="291" cy="175.5" r=".88"/>
<circle cx="287.5" cy="175.5" r=".88"/>
<circle cx="317.5" cy="175.5" r=".88"/>
<circle cx="303.4" cy="230.2" r=".88"/>
<circle cx="273.4" cy="230.2" r=".88"/>
<circle cx="243.4" cy="230.2" r=".88"/>
<circle cx="213.4" cy="230.2" r=".88"/>
<circle cx="183.4" cy="230.2" r=".88"/>
<circle cx="153.5" cy="230.2" r=".88"/>
<circle cx="93.5" cy="230.2" r=".88"/>
<circle cx="61.7" cy="230.2" r=".88"/>
<circle cx="123.5" cy="230.2" r=".88"/>
</g>
<text font-size="4.6" fill="#00f" x="270.8" y="265.6">8-Step Chord Sequencer</text>
<text font-size="4.2" x="84.7" y="171.2">+5V</text>
<g font-size="4.2" fill="#00f">
<text x="392.5" y="265.9">1.0</text>
<text x="304" y="283.2">2022-01-24</text>
</g>
<g font-size="3.9" fill="#00f">
<text x="95.2" y="16.3">STEP1</text>
<text x="125.2" y="16.3">STEP2</text>
<text x="155.2" y="16.3">STEP3</text>
<text x="185.2" y="16.3">STEP4</text>
<text x="215.2" y="16.3">STEP5</text>
<text x="245.1" y="16.3">STEP6</text>
<text x="275.1" y="16.3">STEP7</text>
<text x="305.1" y="16.3">STEP8</text>
<text x="77.6" y="55">CV1</text>
<text x="77.6" y="86.8">CV2</text>
<text x="77.6" y="118.5">CV3</text>
<text x="76.6" y="123.8">SRST</text>
<text x="73.6" y="153.8">CLKIN</text>
</g>
<g font-size="3.9" fill="#800">
<text x="250.5" y="261.2">TITLE:</text>
<text x="379.1" y="265.9">REV:</text>
<text x="287.4" y="275.4">Company:</text>
<text x="378.7" y="276">Sheet: 1/3</text>
<text x="287.4" y="283.1">Date:</text>
<text x="336.4" y="283.2">Drawn By: TOILmodular</text>
</g>
<g font-size="3.2" fill="#800">
<text x="41.6" y="7">1</text>
<text x="110.8" y="7">2</text>
<text x="179.9" y="7">3</text>
<text x="249.1" y="7">4</text>
<text x="318.2" y="7">5</text>
<text x="4.1" y="42.1">A</text>
<text x="405.9" y="42.1">A</text>
<text x="4.1" y="111.3">B</text>
<text x="405.9" y="111.3">B</text>
<text x="123.5" y="136.3">1</text>
<text x="153.5" y="136.3">1</text>
<text x="183.4" y="136.3">1</text>
<text x="213.4" y="136.3">1</text>
<text x="243.4" y="136.3">1</text>
<text x="273.4" y="136.3">1</text>
<text x="303.4" y="136.3">1</text>
<text x="333.4" y="136.3">1</text>
<text x="107.3" y="139.8">2</text>
<text x="123.5" y="143.4">3</text>
<text x="137.3" y="139.8">2</text>
<text x="153.5" y="143.4">3</text>
<text x="167.3" y="139.8">2</text>
<text x="183.4" y="143.4">3</text>
<text x="197.3" y="139.8">2</text>
<text x="213.4" y="143.4">3</text>
<text x="227.3" y="139.8">2</text>
<text x="243.4" y="143.4">3</text>
<text x="257.3" y="139.8">2</text>
<text x="273.4" y="143.4">3</text>
<text x="287.3" y="139.8">2</text>
<text x="303.4" y="143.4">3</text>
<text x="317.2" y="139.8">2</text>
<text x="333.4" y="143.4">3</text>
<text x="4.1" y="180.4">C</text>
<text x="405.9" y="180.4">C</text>
<text x="4.1" y="249.6">D</text>
<text x="405.9" y="249.6">D</text>
<text x="41.6" y="287.8">1</text>
<text x="110.8" y="287.8">2</text>
<text x="179.9" y="287.8">3</text>
<text x="249.1" y="287.8">4</text>
<text x="318.2" y="287.8">5</text>
</g>
<g font-size="3.2" fill="#000080">
<text x="103" y="30.2">B100K</text>
<text x="133" y="30.2">B100K</text>
<text x="162.9" y="30.2">B100K</text>
<text x="192.9" y="30.2">B100K</text>
<text x="222.9" y="30.2">B100K</text>
<text x="252.9" y="30.2">B100K</text>
<text x="282.9" y="30.2">B100K</text>
<text x="312.9" y="30.2">B100K</text>
<text x="110.8" y="51">1N4148</text>
<text x="140.8" y="51">1N4148</text>
<text x="170.7" y="51">1N4148</text>
<text x="200.7" y="51">1N4148</text>
<text x="230.7" y="51">1N4148</text>
<text x="260.7" y="51">1N4148</text>
<text x="290.7" y="51">1N4148</text>
<text x="320.7" y="51">1N4148</text>
<text x="103" y="62">B100K</text>
<text x="133" y="62">B100K</text>
<text x="162.9" y="62">B100K</text>
<text x="192.9" y="62">B100K</text>
<text x="222.9" y="62">B100K</text>
<text x="252.9" y="62">B100K</text>
<text x="282.9" y="62">B100K</text>
<text x="312.9" y="62">B100K</text>
<text x="110.8" y="82.8">1N4148</text>
<text x="140.8" y="82.8">1N4148</text>
<text x="170.7" y="82.8">1N4148</text>
<text x="200.7" y="82.8">1N4148</text>
<text x="230.7" y="82.8">1N4148</text>
<text x="260.7" y="82.8">1N4148</text>
<text x="290.7" y="82.8">1N4148</text>
<text x="320.7" y="82.8">1N4148</text>
<text x="103" y="93.7">B100K</text>
<text x="133" y="93.7">B100K</text>
<text x="162.9" y="93.7">B100K</text>
<text x="192.9" y="93.7">B100K</text>
<text x="222.9" y="93.7">B100K</text>
<text x="252.9" y="93.7">B100K</text>
<text x="282.9" y="93.7">B100K</text>
<text x="312.9" y="93.7">B100K</text>
<text x="110.8" y="114.5">1N4148</text>
<text x="140.8" y="114.5">1N4148</text>
<text x="170.7" y="114.5">1N4148</text>
<text x="200.7" y="114.5">1N4148</text>
<text x="232.5" y="114.5">1N4148</text>
<text x="260.7" y="114.5">1N4148</text>
<text x="290.7" y="114.5">1N4148</text>
<text x="320.7" y="114.5">1N4148</text>
<text x="106.6" y="134.3">10K</text>
<text x="136.6" y="134.3">10K</text>
<text x="166.5" y="134.3">10K</text>
<text x="196.5" y="134.3">10K</text>
<text x="226.5" y="134.3">10K</text>
<text x="256.5" y="134.3">10K</text>
<text x="286.5" y="134.3">10K</text>
<text x="316.5" y="134.3">10K</text>
<text x="108.9" y="144.9">G1</text>
<text x="138.9" y="144.9">G2</text>
<text x="168.9" y="144.9">G3</text>
<text x="198.9" y="144.9">G4</text>
<text x="228.9" y="144.9">G5</text>
<text x="258.9" y="144.9">G6</text>
<text x="288.8" y="144.9">G7</text>
<text x="318.8" y="144.9">G8</text>
<text x="110.9" y="160.7">1K</text>
<text x="140.8" y="160.7">1K</text>
<text x="170.8" y="160.7">1K</text>
<text x="200.8" y="160.7">1K</text>
<text x="230.8" y="160.7">1K</text>
<text x="260.8" y="160.7">1K</text>
<text x="290.8" y="160.7">1K</text>
<text x="320.8" y="160.7">1K</text>
<text x="92.5" y="164.3">10K</text>
<text x="122.4" y="164.3">10K</text>
<text x="152.4" y="164.3">10K</text>
<text x="182.4" y="164.3">10K</text>
<text x="212.4" y="164.3">10K</text>
<text x="242.4" y="164.3">10K</text>
<text x="272.4" y="164.3">10K</text>
<text x="302.4" y="164.3">10K</text>
<text x="96.9" y="185.4">3904</text>
<text x="126.9" y="185.4">3904</text>
<text x="156.9" y="185.4">3904</text>
<text x="186.8" y="185.4">3904</text>
<text x="216.8" y="185.4">3904</text>
<text x="246.8" y="185.4">3904</text>
<text x="276.8" y="185.4">3904</text>
<text x="306.8" y="185.4">3904</text>
<text x="113" y="189">3904</text>
<text x="143" y="189">3904</text>
<text x="173" y="189">3904</text>
<text x="203" y="189">3904</text>
<text x="233" y="189">3904</text>
<text x="262.9" y="189">3904</text>
<text x="292.9" y="189">3904</text>
<text x="322.9" y="189">3904</text>
<text x="97.9" y="194.9">10K</text>
<text x="127.9" y="194.9">10K</text>
<text x="157.9" y="194.9">10K</text>
<text x="187.8" y="194.9">10K</text>
<text x="217.8" y="194.9">10K</text>
<text x="247.8" y="194.9">10K</text>
<text x="277.8" y="194.9">10K</text>
<text x="307.8" y="194.9">10K</text>
<text x="50.3" y="207.9">10K</text>
<text x="114.8" y="206.6">3904</text>
<text x="144.8" y="206.6">3904</text>
<text x="174.7" y="206.6">3904</text>
<text x="204.7" y="206.6">3904</text>
<text x="234.7" y="206.6">3904</text>
<text x="264.7" y="206.6">3904</text>
<text x="294.7" y="206.6">3904</text>
<text x="324.7" y="206.6">3904</text>
<text x="66.7" y="214.3">1K</text>
<text x="98.4" y="214.3">1K</text>
<text x="128.4" y="214.3">1K</text>
<text x="158.4" y="214.3">1K</text>
<text x="188.4" y="214.3">1K</text>
<text x="218.4" y="214.3">1K</text>
<text x="248.4" y="214.3">1K</text>
<text x="278.3" y="214.3">1K</text>
<text x="308.3" y="214.3">1K</text>
<text x="50.8" y="220.7">GATE</text>
<text x="85.4" y="220.7">ST1</text>
<text x="115.4" y="220.7">ST2</text>
<text x="145.4" y="220.7">ST3</text>
<text x="175.3" y="220.7">ST4</text>
<text x="205.3" y="220.7">ST5</text>
<text x="235.3" y="220.7">ST6</text>
<text x="265.3" y="220.7">ST7</text>
<text x="295.3" y="220.7">ST8</text>
<text x="78.6" y="227.4">1K</text>
<text x="110.4" y="227.4">1K</text>
<text x="140.4" y="227.4">1K</text>
<text x="170.3" y="227.4">1K</text>
<text x="200.3" y="227.4">1K</text>
<text x="230.3" y="227.4">1K</text>
<text x="260.3" y="227.4">1K</text>
<text x="290.3" y="227.4">1K</text>
<text x="320.3" y="227.4">1K</text>
<text x="58.7" y="244.7">GATE</text>
<text x="94.9" y="244.7">G1</text>
<text x="124.9" y="244.7">G2</text>
<text x="154.9" y="244.7">G3</text>
<text x="184.9" y="244.7">G4</text>
<text x="214.8" y="244.7">G5</text>
<text x="244.8" y="244.7">G6</text>
<text x="274.8" y="244.7">G7</text>
<text x="304.8" y="244.7">G8</text>
</g>
<g font-size="3.2" fill="#00f">
<text x="68.4" y="235.4" transform="rotate(-90 68.4 235.4)">1</text>
<text x="72" y="235.4" transform="rotate(-90 72 235.4)">3</text>
<text x="75.5" y="235.4" transform="rotate(-90 75.5 235.4)">2</text>
<text x="100.2" y="235.4" transform="rotate(-90 100.2 235.4)">1</text>
<text x="103.7" y="235.4" transform="rotate(-90 103.7 235.4)">3</text>
<text x="107.2" y="235.4" transform="rotate(-90 107.2 235.4)">2</text>
<text x="130.2" y="235.4" transform="rotate(-90 130.2 235.4)">1</text>
<text x="133.7" y="235.4" transform="rotate(-90 133.7 235.4)">3</text>
<text x="137.2" y="235.4" transform="rotate(-90 137.2 235.4)">2</text>
<text x="160.2" y="235.4" transform="rotate(-90 160.2 235.4)">1</text>
<text x="163.7" y="235.4" transform="rotate(-90 163.7 235.4)">3</text>
<text x="167.2" y="235.4" transform="rotate(-90 167.2 235.4)">2</text>
<text x="190.1" y="235.4" transform="rotate(-90 190.1 235.4)">1</text>
<text x="193.7" y="235.4" transform="rotate(-90 193.7 235.4)">3</text>
<text x="197.2" y="235.4" transform="rotate(-90 197.2 235.4)">2</text>
<text x="220.1" y="235.4" transform="rotate(-90 220.1 235.4)">1</text>
<text x="223.7" y="235.4" transform="rotate(-90 223.7 235.4)">3</text>
<text x="227.2" y="235.4" transform="rotate(-90 227.2 235.4)">2</text>
<text x="250.1" y="235.4" transform="rotate(-90 250.1 235.4)">1</text>
<text x="253.6" y="235.4" transform="rotate(-90 253.6 235.4)">3</text>
<text x="257.2" y="235.4" transform="rotate(-90 257.2 235.4)">2</text>
<text x="280.1" y="235.4" transform="rotate(-90 280.1 235.4)">1</text>
<text x="283.6" y="235.4" transform="rotate(-90 283.6 235.4)">3</text>
<text x="287.2" y="235.4" transform="rotate(-90 287.2 235.4)">2</text>
<text x="310.1" y="235.4" transform="rotate(-90 310.1 235.4)">1</text>
<text x="313.6" y="235.4" transform="rotate(-90 313.6 235.4)">3</text>
<text x="317.1" y="235.4" transform="rotate(-90 317.1 235.4)">2</text>
</g>
<g font-size="2.5" fill="#800">
<text x="101.7" y="35.4">1</text>
<text x="112.3" y="35.4">3</text>
<text x="131.7" y="35.4">1</text>
<text x="142.3" y="35.4">3</text>
<text x="161.7" y="35.4">1</text>
<text x="172.2" y="35.4">3</text>
<text x="191.6" y="35.4">1</text>
<text x="202.2" y="35.4">3</text>
<text x="221.6" y="35.4">1</text>
<text x="232.2" y="35.4">3</text>
<text x="251.6" y="35.4">1</text>
<text x="262.2" y="35.4">3</text>
<text x="281.6" y="35.4">1</text>
<text x="292.2" y="35.4">3</text>
<text x="311.6" y="35.4">1</text>
<text x="322.2" y="35.4">3</text>
<text x="108.2" y="38.7">2</text>
<text x="138.2" y="38.7">2</text>
<text x="168.2" y="38.7">2</text>
<text x="198.2" y="38.7">2</text>
<text x="228.1" y="38.7">2</text>
<text x="258.1" y="38.7">2</text>
<text x="288.1" y="38.7">2</text>
<text x="318.1" y="38.7">2</text>
<text x="101.7" y="67.1">1</text>
<text x="108.2" y="70.5">2</text>
<text x="112.3" y="67.1">3</text>
<text x="131.7" y="67.1">1</text>
<text x="138.2" y="70.5">2</text>
<text x="142.3" y="67.1">3</text>
<text x="161.7" y="67.1">1</text>
<text x="168.2" y="70.5">2</text>
<text x="172.2" y="67.1">3</text>
<text x="191.6" y="67.1">1</text>
<text x="198.2" y="70.5">2</text>
<text x="202.2" y="67.1">3</text>
<text x="221.6" y="67.1">1</text>
<text x="228.1" y="70.5">2</text>
<text x="232.2" y="67.1">3</text>
<text x="251.6" y="67.1">1</text>
<text x="258.1" y="70.5">2</text>
<text x="262.2" y="67.1">3</text>
<text x="281.6" y="67.1">1</text>
<text x="288.1" y="70.5">2</text>
<text x="292.2" y="67.1">3</text>
<text x="311.6" y="67.1">1</text>
<text x="318.1" y="70.5">2</text>
<text x="322.2" y="67.1">3</text>
<text x="101.7" y="98.9">1</text>
<text x="112.3" y="98.9">3</text>
<text x="131.7" y="98.9">1</text>
<text x="142.3" y="98.9">3</text>
<text x="161.7" y="98.9">1</text>
<text x="172.2" y="98.9">3</text>
<text x="191.6" y="98.9">1</text>
<text x="202.2" y="98.9">3</text>
<text x="221.6" y="98.9">1</text>
<text x="232.2" y="98.9">3</text>
<text x="251.6" y="98.9">1</text>
<text x="262.2" y="98.9">3</text>
<text x="281.6" y="98.9">1</text>
<text x="292.2" y="98.9">3</text>
<text x="311.6" y="98.9">1</text>
<text x="322.2" y="98.9">3</text>
<text x="108.2" y="102.2">2</text>
<text x="138.2" y="102.2">2</text>
<text x="168.2" y="102.2">2</text>
<text x="198.2" y="102.2">2</text>
<text x="228.1" y="102.2">2</text>
<text x="258.1" y="102.2">2</text>
<text x="288.1" y="102.2">2</text>
<text x="318.1" y="102.2">2</text>
<text x="251.6" y="113">1</text>
</g>
</svg>
